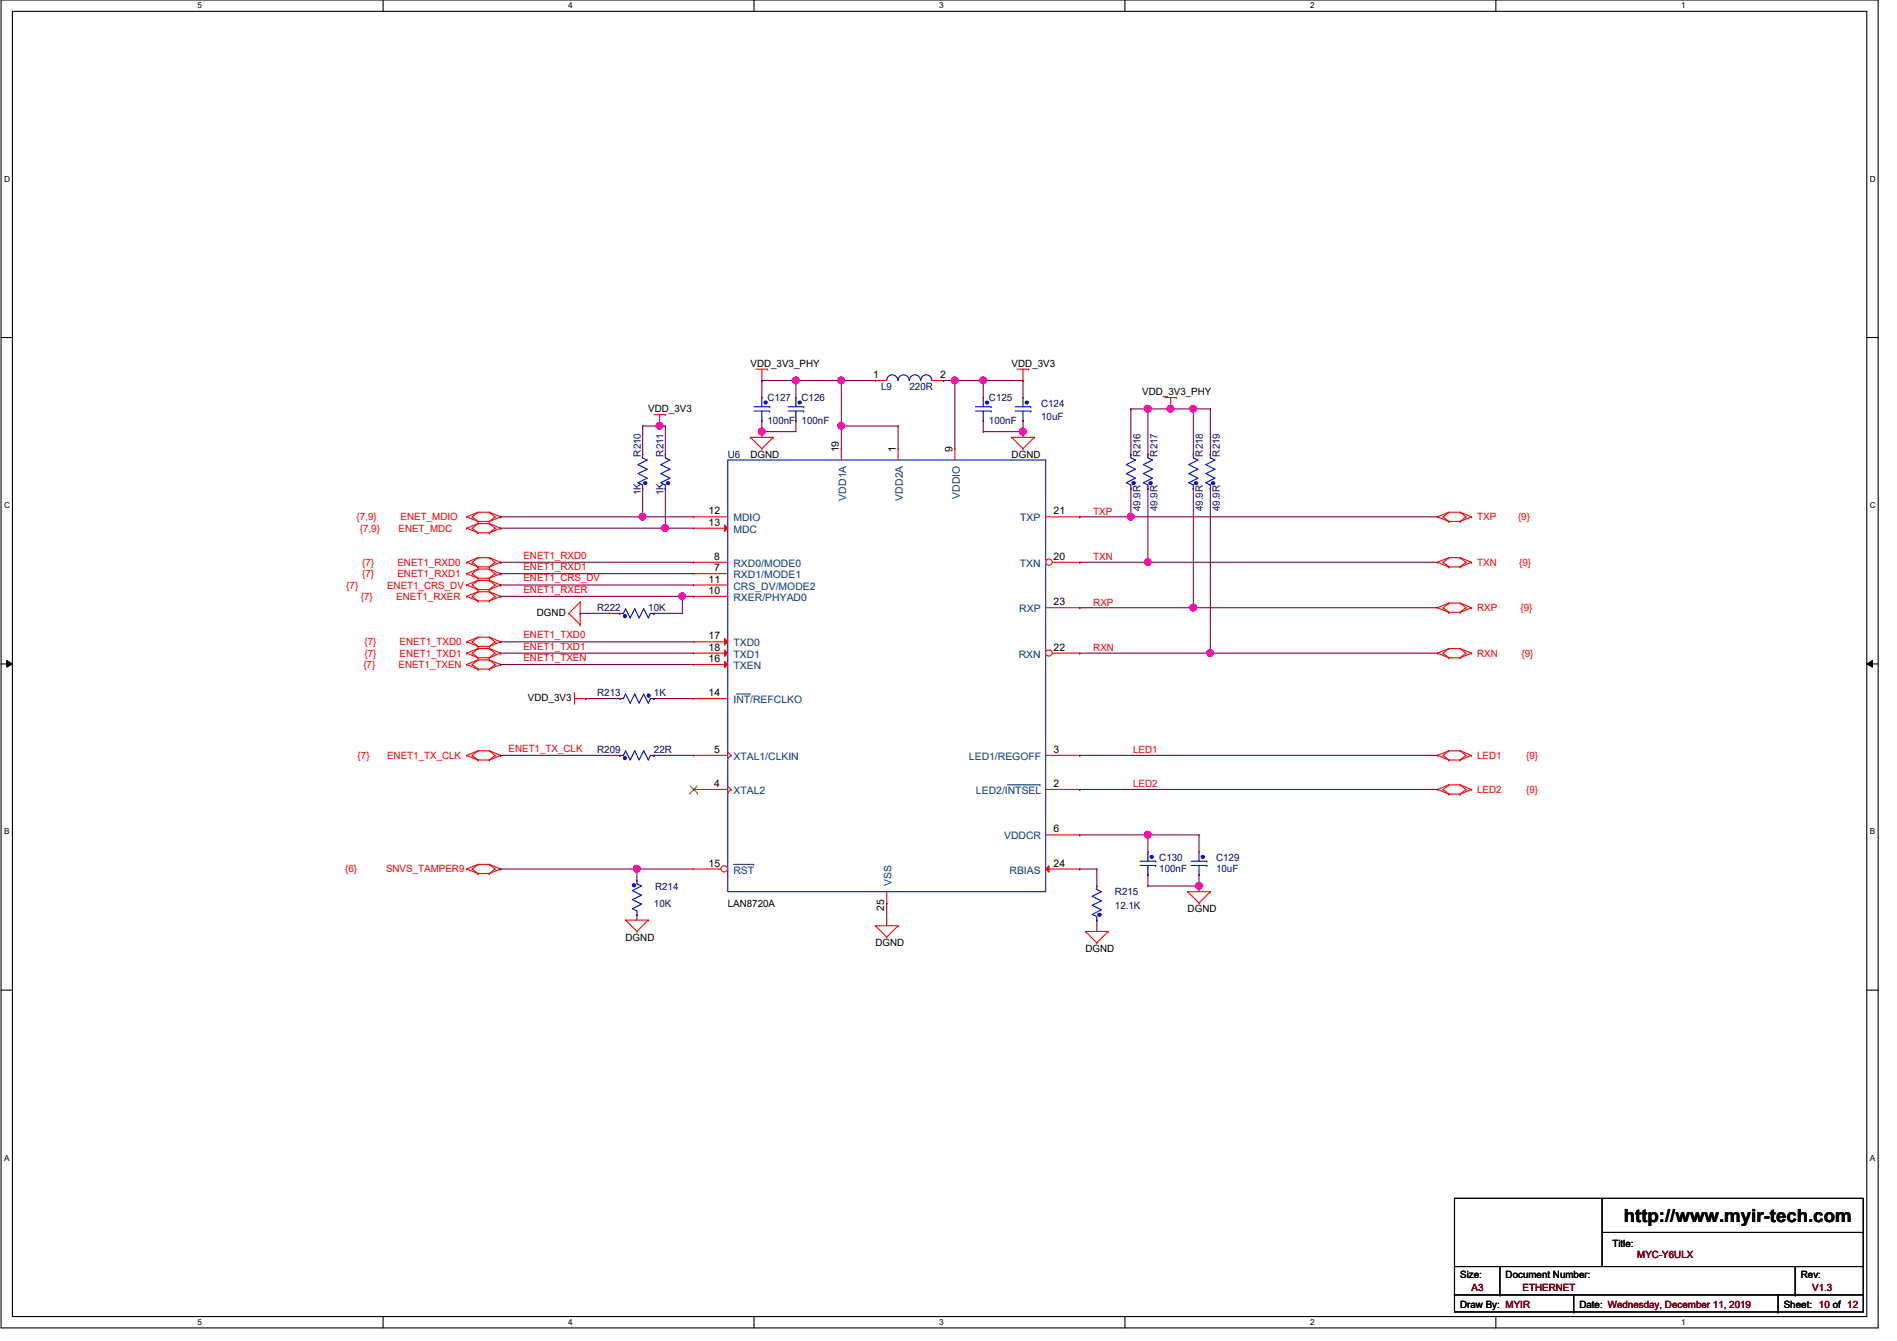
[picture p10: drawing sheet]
<svg xmlns="http://www.w3.org/2000/svg" width="297mm" height="210mm" viewBox="0 0 297 210" stroke-linecap="round" stroke-linejoin="round" font-family="sans-serif">
<path d="M.2 0h293.9v207.9h-293.9zM1.9 1.8h290.4v204.3h-290.4z" fill="none" stroke="#000" stroke-width=".17"/>
<g fill="#fff">
<path d="M30.9 .2h.7v1.4h-.7z"/>
<path d="M30.9 206.2h.7v1.4h-.7z"/>
</g>
<path d="M60 0v1.8M60 206.1v1.8" fill="none" stroke="#000" stroke-width=".17"/>
<g fill="#fff">
<path d="M89 .2h.7v1.4h-.7z"/>
<path d="M89 206.2h.7v1.4h-.7z"/>
</g>
<path d="M118.1 0v1.8M118.1 206.1v1.8" fill="none" stroke="#000" stroke-width=".17"/>
<g fill="#fff">
<path d="M147.1 .2h.6v1.4h-.6z"/>
<path d="M147.1 206.2h.6v1.4h-.6z"/>
</g>
<path d="M176.1 0v1.8M176.1 206.1v1.8" fill="none" stroke="#000" stroke-width=".17"/>
<g fill="#fff">
<path d="M205.1 .2h.7v1.4h-.7z"/>
<path d="M205.1 206.2h.7v1.4h-.7z"/>
</g>
<path d="M234.2 0v1.8M234.2 206.1v1.8" fill="none" stroke="#000" stroke-width=".17"/>
<g fill="#fff">
<path d="M263.2 .2h.7v1.4h-.7z"/>
<path d="M263.2 206.2h.7v1.4h-.7z"/>
<path d="M.6 27.3h.9v1.4h-.9z"/>
<path d="M292.8 27.3h.9v1.4h-.9z"/>
<path d="M.6 78.4h.9v1.4h-.9z"/>
<path d="M292.8 78.4h.9v1.4h-.9z"/>
</g>
<path d="M.2 52.8h1.7M292.3 52.8h1.8" fill="none" stroke="#000" stroke-width=".17"/>
<g fill="#fff">
<path d="M.6 129.5h.8v1.4h-.8z"/>
<path d="M292.8 129.5h.8v1.4h-.8z"/>
</g>
<path d="M.2 103.9h1.7M292.3 103.9h1.8" fill="none" stroke="#000" stroke-width=".17"/>
<path d="M1.1 103.4l.8 .5-.8 .5zM292.3 103.9l.9-.5v1z" fill="#000"/>
<path d="M1.1 103.4l.8 .5-.8 .5zM292.3 103.9l.9-.5v1z" fill="none" stroke="#000" stroke-width=".16"/>
<g fill="#fff">
<path d="M.6 180.5h.8v1.4h-.8z"/>
<path d="M292.8 180.5h.8v1.4h-.8z"/>
</g>
<g fill="none" stroke="#000" stroke-width=".17">
<path d="M.2 155h1.7M292.3 155h1.8M227.7 187.6h64.1v17.8h-64.1zM227.7 198.2h64.1M234.9 198.2v4.5M250.9 187.6h.1M250.9 187.6v10.6M250.9 192.9h40.9M281.1 198.2v4.5M291.8 198.2h.1M291.8 192.9h.1M227.7 202.7h.1"/>
<path d="M227.7 202.7h64.1M234.9 202.7h.1M246.4 205.4h.1M246.4 202.7v2.7M278.4 205.4h.1M278.4 202.7v2.7M281.1 202.7h.1"/>
</g>
<g fill="none" stroke="#f00" stroke-width=".17">
<path d="M118.4 57.8h1.8M119.3 59.6h.1M119.3 57.8v1.8M120.2 57.8h.1M159.3 57.8h1.8M160.2 59.6h.1M160.2 57.8v1.8M161.1 57.8h.1M102.4 64.9h1.8M103.3 66.7h.1M103.3 64.9v1.8M104.2 64.9h.1"/>
<path d="M117.5 68.5h.1M117.5 68.5h3.6M117.5 68.5l1.8 1.7M119.3 70.2h.1M121.1 68.5h.1M121.1 68.5l-1.8 1.7M158.4 68.5h.1M158.4 68.5h3.6M158.4 68.5l1.8 1.7M160.2 70.2h.1M162 68.5h.1M162 68.5l-1.8 1.7"/>
<path d="M182.4 62.2h1.8M183.3 64h.1M183.3 62.2v1.8M184.2 62.2h.1M73.1 80.9h.1M73.1 82.7h.1M73.1 88h.1M73.1 89.8h.1M73.1 93.3h.1M73.1 91.6h.1M73.1 80.9l1.7 .7M73.1 82.7l1.7 .7"/>
<path d="M73.1 88l1.7 .7M73.1 89.8l1.7 .7M73.1 93.3l1.7 .8M73.1 91.6l1.7 .7M74 80.9h.1M74 82.7h.1M74 88h.1M74 89.8h.1M74 93.3h.1M74 91.6h.1M74 80.9l.8 .7M74 82.7l.8 .7"/>
<path d="M74 88l.8 .7M74 89.8l.8 .7M74 93.3l.8 .8M74 91.6l.8 .7M74.8 81.6h.1M74.8 80.2h.1M74.8 83.4h.1M74.8 82h.1M74.8 99.7h.1M74.8 88.7h.1M74.8 87.3h.1M74.8 90.5h.1"/>
<path d="M74.8 89.1h.1M74.8 94.1h.1M74.8 92.6h.1M74.8 92.3h.1M74.8 90.8h.1M74.8 81.6h1.8M74.8 80.2h1.8M74.8 80.2l-1.7 .7M74.8 80.2l-.8 .7M74.8 83.4h1.8M74.8 82h1.8M74.8 82l-1.7 .7"/>
<path d="M74.8 82l-.8 .7M74.8 99.7h1.8M74.8 99.7l-1.7 .8M74.8 99.7l-.8 .8M74.8 88.7h1.8M74.8 87.3h1.8M74.8 87.3l-1.7 .7M74.8 87.3l-.8 .7M74.8 90.5h1.8M74.8 89.1h1.8M74.8 89.1l-1.7 .7M74.8 89.1l-.8 .7"/>
<path d="M74.8 94.1h1.8M74.8 92.6h1.8M74.8 92.6l-1.7 .7M74.8 92.6l-.8 .7M74.8 92.3h1.8M74.8 90.8h1.8M74.8 90.8l-1.7 .8M74.8 90.8l-.8 .8M76.6 80.2h.1M76.6 81.6h.1M76.6 82h.1M76.6 83.4h.1"/>
<path d="M76.6 99.7h.1M76.6 87.3h.1M76.6 88.7h.1M76.6 89.1h.1M76.6 90.5h.1M76.6 92.6h.1M76.6 94.1h.1M76.6 90.8h.1M76.6 92.3h.1M76.6 80.2l1.8 .7M76.6 80.2l.9 .7M76.6 82l1.8 .7"/>
<path d="M76.6 82l.9 .7M76.6 99.7l1.8 .8M76.6 99.7l.9 .8M76.6 87.3l1.8 .7M76.6 87.3l.9 .7M76.6 89.1l1.8 .7M76.6 89.1l.9 .7M76.6 92.6l1.8 .7M76.6 92.6l.9 .7M76.6 90.8l1.8 .8M76.6 90.8l.9 .8M77.5 80.9h.1"/>
<path d="M77.5 82.7h.1M77.5 88h.1M77.5 89.8h.1M77.5 93.3h.1M77.5 91.6h.1M77.5 80.9l-.9 .7M77.5 82.7l-.9 .7M77.5 88l-.9 .7M77.5 89.8l-.9 .7M77.5 93.3l-.9 .8M77.5 91.6l-.9 .7M78.4 80.9h.1"/>
<path d="M78.4 82.7h.1M78.4 88h.1M78.4 89.8h.1M78.4 93.3h.1M78.4 91.6h.1M78.4 80.9l-1.8 .7M78.4 82.7l-1.8 .7M78.4 88l-1.8 .7M78.4 89.8l-1.8 .7M78.4 93.3l-1.8 .8M78.4 91.6l-1.8 .7M89.1 96h.1"/>
<path d="M89.1 96l1.7 1.8M90.8 97.8h.1M90.8 94.2h.1M90.8 94.2v3.6M90.8 94.2l-1.7 1.8M225.1 80.9h.1M225.1 88h.1M225.1 95.1h.1M225.1 80.9l1.8 .7M225.1 88l1.8 .7M225.1 95.1l1.8 .7M226 80.9h.1"/>
<path d="M226 88h.1M226 95.1h.1M226 80.9l.9 .7M226 88l.9 .7M226 95.1l.9 .7M226.9 80.2h.1M226.9 81.6h.1M226.9 87.3h.1M226.9 88.7h.1M226.9 94.4h.1M226.9 95.8h.1M226.9 81.6h1.7"/>
<path d="M226.9 80.2h1.7M226.9 88.7h1.7M226.9 87.3h1.7M226.9 80.2l-1.8 .7M226.9 80.2l-.9 .7M226.9 87.3l-1.8 .7M226.9 87.3l-.9 .7M226.9 95.8h1.7M226.9 94.4h1.7M226.9 94.4l-1.8 .7M226.9 94.4l-.9 .7M228.6 81.6h.1"/>
<path d="M228.6 80.2h.1M228.6 88.7h.1M228.6 87.3h.1M228.6 95.8h.1M228.6 94.4h.1M228.6 80.2l1.8 .7M228.6 80.2l.9 .7M228.6 87.3l1.8 .7M228.6 87.3l.9 .7M228.6 94.4l1.8 .7M228.6 94.4l.9 .7M229.5 80.9h.1"/>
<path d="M229.5 88h.1M229.5 95.1h.1M229.5 80.9l-.9 .7M229.5 88l-.9 .7M229.5 95.1l-.9 .7M230.4 80.9h.1M230.4 88h.1M230.4 95.1h.1M230.4 80.9l-1.8 .7M230.4 88l-1.8 .7M230.4 95.1l-1.8 .7M73.1 100.5h.1"/>
<path d="M73.1 102.2h.1M73.1 104h.1M73.1 118.2h.1M73.1 100.5l1.7 .7M73.1 102.2l1.7 .8M73.1 104l1.7 .7M73.1 118.2l1.7 .8M74 100.5h.1M74 102.2h.1M74 104h.1M74 118.2h.1M74 100.5l.8 .7"/>
<path d="M74 102.2l.8 .8M74 104l.8 .7M74 118.2l.8 .8M74.8 101.2h.1M74.8 103h.1M74.8 101.5h.1M74.8 104.7h.1M74.8 103.3h.1M74.8 119h.1M74.8 117.5h.1M74.8 101.2h1.8M74.8 103h1.8"/>
<path d="M74.8 101.5h1.8M74.8 101.5l-1.7 .7M74.8 101.5l-.8 .7M74.8 104.7h1.8M74.8 103.3h1.8M74.8 103.3l-1.7 .7M74.8 103.3l-.8 .7M74.8 119h1.8M74.8 117.5h1.8M74.8 117.5l-1.7 .7M74.8 117.5l-.8 .7M76.6 101.2h.1"/>
<path d="M76.6 101.5h.1M76.6 103h.1M76.6 103.3h.1M76.6 104.7h.1M76.6 117.5h.1M76.6 119h.1M76.6 101.5l1.8 .7M76.6 101.5l.9 .7M76.6 103.3l1.8 .7M76.6 103.3l.9 .7M76.6 117.5l1.8 .7M76.6 117.5l.9 .7"/>
<path d="M77.5 100.5h.1M77.5 102.2h.1M77.5 104h.1M77.5 118.2h.1M77.5 100.5l-.9 .7M77.5 102.2l-.9 .8M77.5 104l-.9 .7M77.5 118.2l-.9 .8M78.4 100.5h.1M78.4 102.2h.1M78.4 104h.1M78.4 118.2h.1"/>
<path d="M78.4 100.5l-1.8 .7M78.4 102.2l-1.8 .8M78.4 104l-1.8 .7M78.4 118.2l-1.8 .8M90 108.5h.1M90 109.3h1.7M90 108.5v1.7M91.7 109.3h.1M225.1 102.2h.1M225.1 118.2h.1M225.1 102.2l1.8 .8M225.1 118.2l1.8 .8"/>
<path d="M226 102.2h.1M226 118.2h.1M226 102.2l.9 .8M226 118.2l.9 .8M226.9 101.5h.1M226.9 103h.1M226.9 117.5h.1M226.9 119h.1M226.9 103h1.7M226.9 101.5h1.7M226.9 119h1.7M226.9 117.5h1.7"/>
<path d="M226.9 101.5l-1.8 .7M226.9 101.5l-.9 .7M226.9 117.5l-1.8 .7M226.9 117.5l-.9 .7M228.6 103h.1M228.6 101.5h.1M228.6 119h.1M228.6 117.5h.1M228.6 101.5l1.8 .7M228.6 101.5l.9 .7M228.6 117.5l1.8 .7M228.6 117.5l.9 .7"/>
<path d="M229.5 102.2h.1M229.5 118.2h.1M229.5 102.2l-.9 .8M229.5 118.2l-.9 .8M230.4 102.2h.1M230.4 118.2h.1M230.4 102.2l-1.8 .8M230.4 118.2l-1.8 .8M73.1 136h.1M73.1 136l1.7 .7M74 136h.1M74 136l.8 .7"/>
<path d="M74.8 136.7h.1M74.8 135.3h.1M74.8 136.7h1.8M74.8 135.3h1.8M74.8 135.3l-1.7 .7M74.8 135.3l-.8 .7M76.6 135.3h.1M76.6 136.7h.1M76.6 135.3l1.8 .7M76.6 135.3l.9 .7M77.5 136h.1M77.5 136l-.9 .7"/>
<path d="M78.4 136h.1M78.4 136l-1.8 .7M186 139.6h.1M186 139.6h3.5M186 139.6l1.7 1.8M189.5 139.6h.1M189.5 139.6l-1.8 1.8M225.1 123.6h.1M225.1 123.6l1.8 .7M226 123.6h.1M226 123.6l.9 .7M226.9 122.9h.1"/>
<path d="M226.9 124.3h.1M226.9 124.3h1.7M226.9 122.9h1.7M226.9 122.9l-1.8 .7M226.9 122.9l-.9 .7M228.6 124.3h.1M228.6 122.9h.1M228.6 122.9l1.8 .7M228.6 122.9l.9 .7M229.5 123.6h.1M229.5 123.6l-.9 .7M230.4 123.6h.1"/>
<path d="M230.4 123.6l-1.8 .7M98 144h.1M98 144h3.5M98 144l1.7 1.8M99.7 145.8h.1M101.5 144h.1M101.5 144l-1.8 1.8M137.1 144.9h.1M137.1 144.9h3.5M137.1 144.9l1.7 1.8M138.8 146.7h.1M140.6 144.9h.1"/>
<path d="M140.6 144.9l-1.8 1.8M170 145.8h.1M170 145.8h3.5M170 145.8l1.7 1.8M171.7 147.6h.1M173.5 145.8h.1M173.5 145.8l-1.8 1.8M187.7 141.4h.1"/>
</g>
<path d="M123.4 64.3h2.5M123.4 63.7h2.5M124.6 62.2h.1M124.6 65.8h.1M124.6 62.2v1.5M124.6 64.3v1.5M125.9 64.3h.1M125.9 63.7h.1" fill="none" stroke="#00f" stroke-width=".17"/>
<circle cx="125.2" cy="63" r=".25" fill="#00f"/>
<g fill="none" stroke="#00f" stroke-width=".17">
<path d="M99.7 137.8h.1M99.7 137.8v.5l.8 .4-1.5 .7 1.5 .7-1.5 .7 1.5 .7-1.5 .7 .7 .4v.5M99.7 143.1h.1"/>
<circle cx="125.2" cy="63" r=".25"/>
</g>
<path d="M124.6 62.2h.1M124.6 65.8h.1" fill="none" stroke="#f00" stroke-width=".17"/>
<circle cx="99.3" cy="138.6" r=".25" fill="#00f"/>
<g fill="none" stroke="#00f" stroke-width=".17">
<path d="M178.5 135.5h2.5M178.5 134.8h2.5M179.7 133.3h.1M179.7 136.9h.1M179.7 133.3v1.5M179.7 135.5v1.4M181 135.5h.1M181 134.8h.1"/>
<circle cx="99.3" cy="138.6" r=".25"/>
</g>
<path d="M99.7 137.8h.1M99.7 143.1h.1" fill="none" stroke="#f00" stroke-width=".17"/>
<circle cx="180.3" cy="134.1" r=".25" fill="#00f"/>
<g fill="none" stroke="#00f" stroke-width=".17">
<path d="M97.1 109.3h.1M97.1 109.3h.5l.4-.7 .7 1.5 .7-1.5 .7 1.5 .7-1.5 .7 1.5 .4-.8h.5M102.4 109.3h.1"/>
<circle cx="180.3" cy="134.1" r=".25"/>
</g>
<path d="M179.7 133.3h.1M179.7 136.9h.1" fill="none" stroke="#f00" stroke-width=".17"/>
<path d="M101.4 108.7l.2-.1 .2 .1-.1 .4h-.1h-.2z" fill-rule="evenodd" fill="#00f"/>
<path d="M189.5 71.1h.1M189.5 76.5h.1M189.5 71.1v.6l.7 .3-1.4 .7 1.4 .7-1.4 .7 1.4 .7-1.4 .8 .7 .3v.6M101.4 108.7l.2-.1 .2 .1-.1 .4h-.1h-.2z" fill="none" stroke="#00f" stroke-width=".17"/>
<path d="M97.1 109.3h.1M102.4 109.3h.1" fill="none" stroke="#f00" stroke-width=".17"/>
<circle cx="189.9" cy="75.6" r=".25" fill="#00f"/>
<g fill="none" stroke="#00f" stroke-width=".17">
<path d="M118.1 64.3h2.4M118.1 63.7h2.4M119.3 62.2h.1M119.3 65.8h.1M119.3 62.2v1.5M119.3 64.3v1.5M120.5 64.3h.1M120.5 63.7h.1"/>
<circle cx="189.9" cy="75.6" r=".25"/>
</g>
<path d="M189.5 76.5h.1M189.5 71.1h.1" fill="none" stroke="#f00" stroke-width=".17"/>
<circle cx="119.9" cy="63" r=".25" fill="#00f"/>
<g fill="none" stroke="#00f" stroke-width=".17">
<path d="M97.1 96h.1M97.1 96h.5l.4-.7 .7 1.4 .7-1.4 .7 1.4 .7-1.4 .7 1.4 .4-.7h.5M102.4 96h.1"/>
<circle cx="119.9" cy="63" r=".25"/>
</g>
<path d="M119.3 62.2h.1M119.3 65.8h.1" fill="none" stroke="#f00" stroke-width=".17"/>
<path d="M97.7 96.2h.1l.2 .1v.3l-.2 .1-.1-.1z" fill-rule="evenodd" fill="#00f"/>
<path d="M97.7 96.2h.1l.2 .1v.3l-.2 .1-.1-.1zM186.5 135.5h2.5M186.5 134.8h2.5M187.7 133.3h.1M187.7 136.9h.1M187.7 133.3v1.5M187.7 135.5v1.4M189 135.5h.1M189 134.8h.1" fill="none" stroke="#00f" stroke-width=".17"/>
<path d="M97.1 96h.1M102.4 96h.1" fill="none" stroke="#f00" stroke-width=".17"/>
<circle cx="188.3" cy="134.1" r=".25" fill="#00f"/>
<g fill="none" stroke="#00f" stroke-width=".17">
<path d="M186.9 71.1h.1M186.9 76.5h.1M186.9 71.1v.6l.7 .3-1.5 .7 1.5 .7-1.5 .7 1.5 .7-1.5 .8 .8 .3v.6"/>
<circle cx="188.3" cy="134.1" r=".25"/>
</g>
<path d="M187.7 133.3h.1M187.7 136.9h.1" fill="none" stroke="#f00" stroke-width=".17"/>
<circle cx="187.3" cy="75.6" r=".25" fill="#00f"/>
<g fill="none" stroke="#00f" stroke-width=".17">
<path d="M179.7 71.1h.1M179.7 76.5h.1M179.7 71.1v.6l.8 .3-1.5 .7 1.5 .7-1.5 .7 1.5 .7-1.5 .8 .7 .3v.6"/>
<circle cx="187.3" cy="75.6" r=".25"/>
</g>
<path d="M186.9 76.5h.1M186.9 71.1h.1" fill="none" stroke="#f00" stroke-width=".17"/>
<circle cx="180.2" cy="75.6" r=".25" fill="#00f"/>
<g fill="none" stroke="#00f" stroke-width=".17">
<path d="M159 64.3h2.4M159 63.7h2.4M160.2 62.2h.1M160.2 65.8h.1M160.2 62.2v1.5M160.2 64.3v1.5M161.4 64.3h.1M161.4 63.7h.1"/>
<circle cx="180.2" cy="75.6" r=".25"/>
</g>
<path d="M179.7 76.5h.1M179.7 71.1h.1" fill="none" stroke="#f00" stroke-width=".17"/>
<circle cx="160.8" cy="63" r=".25" fill="#00f"/>
<g fill="none" stroke="#00f" stroke-width=".17">
<path d="M171.7 138.7h.1M171.7 138.7v.5l.8 .4-1.5 .7 1.5 .7-1.5 .7 1.5 .7-1.5 .7 .7 .4v.5M171.7 144h.1"/>
<circle cx="160.8" cy="63" r=".25"/>
</g>
<path d="M160.2 62.2h.1M160.2 65.8h.1" fill="none" stroke="#f00" stroke-width=".17"/>
<circle cx="172.2" cy="143.2" r=".25" fill="#00f"/>
<g fill="none" stroke="#00f" stroke-width=".17">
<path d="M177.1 71.1h.1M177.1 76.5h.1M177.1 71.1v.6l.7 .3-1.4 .7 1.4 .7-1.4 .7 1.4 .7-1.4 .8 .7 .3v.6"/>
<circle cx="172.2" cy="143.2" r=".25"/>
</g>
<path d="M171.7 138.7h.1M171.7 144h.1" fill="none" stroke="#f00" stroke-width=".17"/>
<circle cx="177.5" cy="75.6" r=".25" fill="#00f"/>
<g fill="none" stroke="#00f" stroke-width=".17">
<path d="M138.8 59.6a.87 .87 0 0 1 .9-.9 .87 .87 0 0 1 .9 .9M140.6 59.6a.87 .87 0 0 1 .9-.9 .87 .87 0 0 1 .9 .9M142.4 59.6a.87 .87 0 0 1 .9-.9 .87 .87 0 0 1 .8 .9M144.2 59.6a.87 .87 0 0 1 .9-.9 .87 .87 0 0 1 .8 .9M152.7 64.3h2.5M152.7 63.7h2.5M154 62.2h.1M154 65.8h.1M154 62.2v1.5M154 64.3v1.5M155.2 64.3h.1M155.2 63.7h.1"/>
<circle cx="177.5" cy="75.6" r=".25"/>
</g>
<path d="M137.1 59.6h.1M137.1 59.6h1.7M146 59.6h1.7M147.7 59.6h.1M177.1 76.5h.1M177.1 71.1h.1" fill="none" stroke="#f00" stroke-width=".17"/>
<circle cx="154.6" cy="63" r=".25" fill="#00f"/>
<g fill="none" stroke="#00f" stroke-width=".17">
<path d="M104.2 71.1h.1M104.2 76.5h.1M104.2 71.1v.6l.7 .3-1.4 .7 1.4 .7-1.4 .7 1.4 .7-1.4 .8 .7 .3v.6"/>
<circle cx="154.6" cy="63" r=".25"/>
</g>
<path d="M154 62.2h.1M154 65.8h.1" fill="none" stroke="#f00" stroke-width=".17"/>
<circle cx="104.6" cy="75.6" r=".25" fill="#00f"/>
<g fill="none" stroke="#00f" stroke-width=".17">
<path d="M97.1 118.2h.1M97.1 118.2h.5l.4-.7 .7 1.5 .7-1.5 .7 1.5 .7-1.5 .7 1.5 .4-.8h.5M102.4 118.2h.1"/>
<circle cx="104.6" cy="75.6" r=".25"/>
</g>
<path d="M104.2 76.5h.1M104.2 71.1h.1" fill="none" stroke="#f00" stroke-width=".17"/>
<path d="M97.7 118.5l.1-.1 .2 .1v.3l-.2 .1-.1-.1z" fill-rule="evenodd" fill="#00f"/>
<path d="M114 72h49.7v67.6h-49.7zM97.7 118.5l.1-.1 .2 .1v.3l-.2 .1-.1-.1z" fill="none" stroke="#00f" stroke-width=".17"/>
<path d="M108.6 80.9h.1M108.6 80.9h5.4M97.1 118.2h.1M102.4 118.2h.1" fill="none" stroke="#f00" stroke-width=".17"/>
<path d="M113.4 82.2l.6 .5-.6 .5z" fill="#f00"/>
<path d="M108.6 82.7h.1M108.6 89.8h.1M108.6 88h.1M108.6 82.7h5.4M108.6 89.8h5.4M108.6 88h5.4M113.4 82.2l.6 .5-.6 .5zM163.7 118.2h5.4M169.1 118.2h.1M163.7 123.6h5.4M169.1 123.6h.1" fill="none" stroke="#f00" stroke-width=".17"/>
<path d="M157.7 122.9h5.2M162.9 122.9h.1" fill="none" stroke="#003f7f" stroke-width=".16"/>
<path d="M113.4 103.5l.6 .5-.6 .5z" fill="#f00"/>
<path d="M108.6 104h.1M108.6 104h5.4M113.4 103.5l.6 .5-.6 .5z" fill="none" stroke="#f00" stroke-width=".17"/>
<path d="M113.4 99.9l.6 .6-.6 .5z" fill="#f00"/>
<path d="M113.4 99.9l.6 .6-.6 .5zM108.6 100.5h.1M108.6 100.5h5.4" fill="none" stroke="#f00" stroke-width=".17"/>
<path d="M113.4 101.7l.6 .5-.6 .5z" fill="#f00"/>
<path d="M108.6 91.6h.1M108.6 91.6h5.4M108.6 102.2h.1M108.6 102.2h5.4M113.4 101.7l.6 .5-.6 .5z" fill="none" stroke="#f00" stroke-width=".17"/>
<circle cx="113.4" cy="136" r=".5" fill="#fff"/>
<g fill="none" stroke="#f00" stroke-width=".17">
<path d="M131.7 70.2h.1M131.7 70.2v1.8M140.6 70.2h.1M140.6 70.2v1.8M163.7 95.1h5.4M169.1 95.1h.1M108.6 118.2h.1M108.6 118.2h5.4M114 118.7h.1M114 117.7l.5 .5M114.5 118.2h.1M114.5 118.2l-.5 .5"/>
<path d="M108.6 136h.1M108.6 123.6h.1M108.6 136h4.3M108.6 123.6h5.4M114 124.1h.1M114 123.1l.5 .5M114.5 123.6h.1M114.5 123.6l-.5 .5"/>
<circle cx="113.4" cy="136" r=".5"/>
</g>
<path d="M114.8 135.3h3.2M118 135.3h.1" fill="none" stroke="#003f7f" stroke-width=".16"/>
<path d="M108 124.2h.1M108.1 123l1.1 1.2M109.2 123l-1.2 1.2M109.2 124.2h.1" fill="none" stroke="#7f3f00" stroke-width=".16"/>
<circle cx="164.3" cy="102.2" r=".5" fill="#fff"/>
<g fill="none" stroke="#f00" stroke-width=".17">
<path d="M164.8 102.2h4.3M169.1 102.2h.1"/>
<circle cx="164.3" cy="102.2" r=".5"/>
</g>
<circle cx="164.3" cy="88" r=".5" fill="#fff"/>
<g fill="none" stroke="#f00" stroke-width=".17">
<path d="M163.7 80.9h5.4M164.8 88h4.3M169.1 88h.1M169.1 80.9h.1M108.6 109.3h.1M108.6 109.3h5.4M163.7 130.7h5.4M169.1 130.7h.1"/>
<circle cx="164.3" cy="88" r=".5"/>
</g>
<path d="M115.3 108.6h2.1M117.4 108.6h.1" fill="none" stroke="#003f7f" stroke-width=".16"/>
<path d="M163.7 136l.5-.5v1z" fill="#f00"/>
<path d="M149.5 70.2h.1M149.5 70.2v1.8M108.6 93.3h.1M108.6 93.3h5.4M138.8 139.6v1.8M163.7 136l.5-.5v1zM163.7 136h5.4M169.1 136h.1M138.8 141.4h.1" fill="none" stroke="#f00" stroke-width=".17"/>
<path d="M100.6 71.1h.1M100.6 76.5h.1M100.6 71.1v.6l.7 .3-1.4 .7 1.4 .7-1.4 .7 1.4 .7-1.4 .8 .7 .3v.6" fill="none" stroke="#00f" stroke-width=".17"/>
<circle cx="101" cy="75.6" r=".25" fill="#00f"/>
<circle cx="101" cy="75.6" r=".25" fill="none" stroke="#00f" stroke-width=".17"/>
<path d="M100.6 76.5h.1M100.6 71.1h.1" fill="none" stroke="#f00" stroke-width=".17"/>
<g fill="none" stroke="#7f003f" stroke-width=".17">
<path d="M78.4 88h.1M78.4 89.8h.1M78.4 91.6h.1M78.4 93.3h.1M78.4 88h30.2M78.4 89.8h30.2M78.4 91.6h30.2M78.4 93.3h28.4M78.4 100.5h.1M78.4 102.2h.1M78.4 118.2h.1M78.4 100.5h30.2"/>
<path d="M78.4 102.2h30.2M78.4 118.2h18.7M138.8 141.4h.1M138.8 141.4v3.5"/>
</g>
<circle cx="106.8" cy="93.3" r=".54" fill="#f0f"/>
<circle cx="106.8" cy="93.3" r=".54" fill="none" stroke="#f0f" stroke-width=".17"/>
<path d="M78.4 80.9h.1M78.4 82.7h.1M78.4 80.9h30.2M78.4 82.7h30.2M100.6 80.9h.1M104.2 82.7h.1M78.4 104h.1M78.4 104h30.2M102.4 118.2h.1M102.4 118.2h6.2M78.4 136h.1M78.4 136h21.3" fill="none" stroke="#7f003f" stroke-width=".17"/>
<circle cx="99.7" cy="136" r=".54" fill="#f0f"/>
<circle cx="99.7" cy="136" r=".54" fill="none" stroke="#f0f" stroke-width=".17"/>
<path d="M100.6 76.5h.1M100.6 76.5v4.4" fill="none" stroke="#7f003f" stroke-width=".17"/>
<circle cx="100.6" cy="80.9" r=".54" fill="#f0f"/>
<circle cx="100.6" cy="80.9" r=".54" fill="none" stroke="#f0f" stroke-width=".17"/>
<path d="M100.6 66.7h.1M100.6 66.7v4.4M100.6 66.7h3.6M103.3 66.7h.1" fill="none" stroke="#7f003f" stroke-width=".17"/>
<circle cx="103.3" cy="66.6" r=".54" fill="#f0f"/>
<circle cx="103.3" cy="66.6" r=".54" fill="none" stroke="#f0f" stroke-width=".17"/>
<path d="M104.2 66.7h.1M104.2 76.5h.1M104.2 66.7v4.4M104.2 76.5v6.2" fill="none" stroke="#7f003f" stroke-width=".17"/>
<circle cx="104.2" cy="82.7" r=".54" fill="#f0f"/>
<circle cx="104.2" cy="82.7" r=".54" fill="none" stroke="#f0f" stroke-width=".17"/>
<path d="M147.7 59.6h.1M147.7 59.6h1.8M149.5 59.6h.1M149.5 59.6v10.6M91.7 109.3h.1M91.7 109.3h5.4M102.4 109.3h.1M102.4 109.3h6.2" fill="none" stroke="#7f003f" stroke-width=".17"/>
<circle cx="149.5" cy="59.5" r=".54" fill="#f0f"/>
<circle cx="149.5" cy="59.5" r=".54" fill="none" stroke="#f0f" stroke-width=".17"/>
<path d="M154 59.6h.1M154 59.6v2.6M154 59.6h6.2M160.2 59.6h.1M160.2 59.6v2.6M154 65.8h.1M154 67.6h.1M154 65.8v1.8M160.2 65.8h.1M160.2 65.8v1.8h-6.2" fill="none" stroke="#7f003f" stroke-width=".17"/>
<circle cx="160.2" cy="67.5" r=".54" fill="#f0f"/>
<circle cx="160.2" cy="67.5" r=".54" fill="none" stroke="#f0f" stroke-width=".17"/>
<path d="M131.7 59.6h.1M131.7 59.6v10.6M131.7 66.7h.1M131.7 66.7h8.9M140.6 66.7h.1M140.6 66.7v3.5M160.2 67.6h.1M160.2 67.6v.9" fill="none" stroke="#7f003f" stroke-width=".17"/>
<circle cx="131.7" cy="66.6" r=".54" fill="#f0f"/>
<circle cx="131.7" cy="66.6" r=".54" fill="none" stroke="#f0f" stroke-width=".17"/>
<circle cx="131.7" cy="59.5" r=".54" fill="#f0f"/>
<circle cx="131.7" cy="59.5" r=".54" fill="none" stroke="#f0f" stroke-width=".17"/>
<path d="M119.3 59.6h.1M119.3 59.6h17.8M119.3 59.6v2.6M124.6 59.6h.1M124.6 59.6v2.6M131.7 59.6h.1" fill="none" stroke="#7f003f" stroke-width=".17"/>
<circle cx="124.6" cy="59.5" r=".54" fill="#f0f"/>
<circle cx="124.6" cy="59.5" r=".54" fill="none" stroke="#f0f" stroke-width=".17"/>
<path d="M119.3 67.6h.1M119.3 65.8h.1M119.3 65.8v1.8M124.6 65.8h.1M124.6 65.8v1.8h-5.3" fill="none" stroke="#7f003f" stroke-width=".17"/>
<circle cx="119.3" cy="67.5" r=".54" fill="#f0f"/>
<circle cx="119.3" cy="67.5" r=".54" fill="none" stroke="#f0f" stroke-width=".17"/>
<g fill="none" stroke="#7f003f" stroke-width=".17">
<path d="M119.3 67.6h.1M119.3 67.6v.9M177.1 64h.1M177.1 64v7.1M177.1 64h2.6M183.3 64h.1M183.3 64h3.6M189.5 64h.1M189.5 64v7.1M169.1 80.9h.1M169.1 88h.1M169.1 95.1h.1"/>
<path d="M169.1 80.9h8M169.1 88h10.6M169.1 95.1h17.8M169.1 102.2h.1M169.1 102.2h20.4M169.1 136h.1M169.1 136h2.6M171.7 136h.1M171.7 136v2.7M171.7 144h.1M171.7 144v1.8"/>
</g>
<circle cx="186.8" cy="64" r=".54" fill="#f0f"/>
<circle cx="186.8" cy="64" r=".54" fill="none" stroke="#f0f" stroke-width=".17"/>
<circle cx="183.3" cy="64" r=".54" fill="#f0f"/>
<circle cx="183.3" cy="64" r=".54" fill="none" stroke="#f0f" stroke-width=".17"/>
<path d="M179.7 64h.1M179.7 64v7.1M186.9 64h.1M186.9 64v7.1M186.9 64h2.6" fill="none" stroke="#7f003f" stroke-width=".17"/>
<circle cx="179.7" cy="64" r=".54" fill="#f0f"/>
<circle cx="179.7" cy="64" r=".54" fill="none" stroke="#f0f" stroke-width=".17"/>
<path d="M177.1 76.5h.1M177.1 76.5v4.4M179.7 64h.1M179.7 64h3.6M177.1 80.9h.1M177.1 80.9h48" fill="none" stroke="#7f003f" stroke-width=".17"/>
<circle cx="177" cy="80.9" r=".54" fill="#f0f"/>
<circle cx="177" cy="80.9" r=".54" fill="none" stroke="#f0f" stroke-width=".17"/>
<path d="M179.7 76.5h.1M179.7 76.5v11.5M179.7 88h.1M179.7 88h45.4" fill="none" stroke="#7f003f" stroke-width=".17"/>
<circle cx="179.7" cy="88" r=".54" fill="#f0f"/>
<circle cx="179.7" cy="88" r=".54" fill="none" stroke="#f0f" stroke-width=".17"/>
<path d="M186.9 76.5h.1M186.9 76.5v18.6M186.9 95.1h.1M186.9 95.1h38.2" fill="none" stroke="#7f003f" stroke-width=".17"/>
<circle cx="186.8" cy="95.1" r=".54" fill="#f0f"/>
<circle cx="186.8" cy="95.1" r=".54" fill="none" stroke="#f0f" stroke-width=".17"/>
<path d="M189.5 76.5h.1M189.5 76.5v25.7M189.5 102.2h.1M189.5 102.2h35.6" fill="none" stroke="#7f003f" stroke-width=".17"/>
<circle cx="189.5" cy="102.2" r=".54" fill="#f0f"/>
<circle cx="189.5" cy="102.2" r=".54" fill="none" stroke="#f0f" stroke-width=".17"/>
<path d="M169.1 118.2h.1M169.1 118.2h56M169.1 123.6h.1M169.1 123.6h56M179.7 130.7h.1M179.7 130.7v2.6M187.7 130.7h.1M187.7 130.7v2.6" fill="none" stroke="#7f003f" stroke-width=".17"/>
<circle cx="179.7" cy="130.7" r=".54" fill="#f0f"/>
<circle cx="179.7" cy="130.7" r=".54" fill="none" stroke="#f0f" stroke-width=".17"/>
<path d="M179.7 136.9h.1M179.7 138.7h.1M179.7 136.9v1.8M179.7 138.7h8" fill="none" stroke="#7f003f" stroke-width=".17"/>
<circle cx="187.7" cy="138.7" r=".54" fill="#f0f"/>
<circle cx="187.7" cy="138.7" r=".54" fill="none" stroke="#f0f" stroke-width=".17"/>
<g fill="none" stroke="#7f003f" stroke-width=".17">
<path d="M149.5 59.6h.1M149.5 59.6h4.5M90.8 96h.1M90.8 96h6.3M102.4 96h.1M106.8 93.3h.1M106.8 93.3v2.7h-4.4M106.8 93.3h1.8M169.1 130.7h.1M169.1 130.7h18.6M179.7 130.7h.1M187.7 136.9h.1"/>
<path d="M187.7 138.7h.1M187.7 136.9v2.7"/>
</g>
<circle cx="153.9" cy="59.5" r=".54" fill="#f0f"/>
<circle cx="153.9" cy="59.5" r=".54" fill="none" stroke="#f0f" stroke-width=".17"/>
<path d="M99.7 136h.1M99.7 136v1.8M99.7 136h8.9M99.7 143.1h.1M99.7 143.1v.9" fill="none" stroke="#7f003f" stroke-width=".17"/>
<circle cx="106.8" cy="93.3" r=".54" fill="#f0f"/>
<circle cx="106.8" cy="93.3" r=".54" fill="none" stroke="#f0f" stroke-width=".17"/>
<circle cx="99.7" cy="136" r=".54" fill="#f0f"/>
<circle cx="99.7" cy="136" r=".54" fill="none" stroke="#f0f" stroke-width=".17"/>
<circle cx="100.6" cy="80.9" r=".54" fill="#f0f"/>
<circle cx="100.6" cy="80.9" r=".54" fill="none" stroke="#f0f" stroke-width=".17"/>
<circle cx="103.3" cy="66.6" r=".54" fill="#f0f"/>
<circle cx="103.3" cy="66.6" r=".54" fill="none" stroke="#f0f" stroke-width=".17"/>
<circle cx="104.2" cy="82.7" r=".54" fill="#f0f"/>
<circle cx="104.2" cy="82.7" r=".54" fill="none" stroke="#f0f" stroke-width=".17"/>
<circle cx="149.5" cy="59.5" r=".54" fill="#f0f"/>
<circle cx="149.5" cy="59.5" r=".54" fill="none" stroke="#f0f" stroke-width=".17"/>
<circle cx="160.2" cy="67.5" r=".54" fill="#f0f"/>
<circle cx="160.2" cy="67.5" r=".54" fill="none" stroke="#f0f" stroke-width=".17"/>
<circle cx="131.7" cy="66.6" r=".54" fill="#f0f"/>
<circle cx="131.7" cy="66.6" r=".54" fill="none" stroke="#f0f" stroke-width=".17"/>
<circle cx="131.7" cy="59.5" r=".54" fill="#f0f"/>
<circle cx="131.7" cy="59.5" r=".54" fill="none" stroke="#f0f" stroke-width=".17"/>
<circle cx="124.6" cy="59.5" r=".54" fill="#f0f"/>
<circle cx="124.6" cy="59.5" r=".54" fill="none" stroke="#f0f" stroke-width=".17"/>
<circle cx="119.3" cy="67.5" r=".54" fill="#f0f"/>
<circle cx="119.3" cy="67.5" r=".54" fill="none" stroke="#f0f" stroke-width=".17"/>
<circle cx="186.8" cy="64" r=".54" fill="#f0f"/>
<circle cx="186.8" cy="64" r=".54" fill="none" stroke="#f0f" stroke-width=".17"/>
<circle cx="183.3" cy="64" r=".54" fill="#f0f"/>
<circle cx="183.3" cy="64" r=".54" fill="none" stroke="#f0f" stroke-width=".17"/>
<circle cx="179.7" cy="64" r=".54" fill="#f0f"/>
<circle cx="179.7" cy="64" r=".54" fill="none" stroke="#f0f" stroke-width=".17"/>
<circle cx="177" cy="80.9" r=".54" fill="#f0f"/>
<circle cx="177" cy="80.9" r=".54" fill="none" stroke="#f0f" stroke-width=".17"/>
<circle cx="179.7" cy="88" r=".54" fill="#f0f"/>
<circle cx="179.7" cy="88" r=".54" fill="none" stroke="#f0f" stroke-width=".17"/>
<circle cx="186.8" cy="95.1" r=".54" fill="#f0f"/>
<circle cx="186.8" cy="95.1" r=".54" fill="none" stroke="#f0f" stroke-width=".17"/>
<circle cx="189.5" cy="102.2" r=".54" fill="#f0f"/>
<circle cx="189.5" cy="102.2" r=".54" fill="none" stroke="#f0f" stroke-width=".17"/>
<circle cx="179.7" cy="130.7" r=".54" fill="#f0f"/>
<circle cx="179.7" cy="130.7" r=".54" fill="none" stroke="#f0f" stroke-width=".17"/>
<circle cx="187.7" cy="138.7" r=".54" fill="#f0f"/>
<circle cx="187.7" cy="138.7" r=".54" fill="none" stroke="#f0f" stroke-width=".17"/>
<circle cx="153.9" cy="59.5" r=".54" fill="#f0f"/>
<circle cx="153.9" cy="59.5" r=".54" fill="none" stroke="#f0f" stroke-width=".17"/>
<text font-size="2.8" x="254.3" y="191.3">http://www.myir-tech.com</text>
<g font-size="1.6">
<text x="117.5" y="57.4">VDD_3V3_PHY</text>
<text x="136.7" y="59.2">1</text>
<text x="147.2" y="59.2">2</text>
<text x="158.4" y="57.4">VDD_3V3</text>
<text x="101.5" y="64.6">VDD_3V3</text>
<text x="178.9" y="61.9">VDD_3V3_PHY</text>
<text x="117.5" y="71.7">DGND</text>
<text x="131.4" y="70.8" transform="rotate(-90 131.4 70.8)">19</text>
<text x="140.2" y="70.8" transform="rotate(-90 140.2 70.8)">1</text>
<text x="149.1" y="70.8" transform="rotate(-90 149.1 70.8)">9</text>
<text x="158.4" y="71.7">DGND</text>
<text x="111" y="80.5">12</text>
<text x="111" y="82.3">13</text>
<text x="165" y="80.5">21</text>
<text x="111.8" y="89.4">7</text>
<text x="111.8" y="87.6">8</text>
<text x="165" y="87.6">20</text>
<text x="111" y="91.2">11</text>
<text x="111" y="93">10</text>
<text x="165" y="94.7">23</text>
<text x="84.1" y="96.4">DGND</text>
<text x="111" y="100.1">17</text>
<text x="111" y="101.9">18</text>
<text x="165" y="101.9">22</text>
<text x="111" y="103.6">16</text>
<text x="82.7" y="109.7">VDD_3V3</text>
<text x="111" y="109">14</text>
<text x="111.8" y="117.9">5</text>
<text x="165" y="117.9">3</text>
<text x="111.8" y="123.2">4</text>
<text x="165" y="123.2">2</text>
<text x="165" y="130.3">6</text>
<text x="111" y="135.6">15</text>
<text x="165" y="135.6">24</text>
<text x="114" y="141.9">LAN8720A</text>
<text x="138.5" y="142.6" transform="rotate(-90 138.5 142.6)">25</text>
<text x="186" y="142.8">DGND</text>
<text x="98" y="147.2">DGND</text>
<text x="137.1" y="148.1">DGND</text>
<text x="170" y="149">DGND</text>
<text x="252.5" y="195.2">Title:</text>
<text x="228.6" y="200">Size:</text>
<text x="235.8" y="200">Document Number:</text>
<text x="282" y="200">Rev:</text>
<text x="228.6" y="204.7">Draw By: MYIR</text>
<text x="247.3" y="204.7">Date: Wednesday, December 11, 2019</text>
<text x="279.3" y="204.7">Sheet: 10 of 12</text>
</g>
<g font-size="1.6" fill="#00007f">
<text x="120.2" y="62.8">C127</text>
<text x="125.5" y="62.8">C126</text>
<text x="138" y="61">L9</text>
<text x="142.4" y="61">220R</text>
<text x="154.9" y="62.8">C125</text>
<text x="163" y="63.7">C124</text>
<text x="163" y="65.8">10uF</text>
<text x="100.3" y="71.5" transform="rotate(-90 100.3 71.5)">R210</text>
<text x="103.9" y="71.5" transform="rotate(-90 103.9 71.5)">R211</text>
<text x="114" y="71.7">U6</text>
<text x="120.2" y="66.3">100nF 100nF</text>
<text x="154.9" y="66.3">100nF</text>
<text x="178.6" y="71.5" transform="rotate(-90 178.6 71.5)">R216</text>
<text x="181.2" y="71.5" transform="rotate(-90 181.2 71.5)">R217</text>
<text x="188.3" y="71.5" transform="rotate(-90 188.3 71.5)">R218</text>
<text x="191" y="71.5" transform="rotate(-90 191 71.5)">R219</text>
<text x="100.3" y="77.5" transform="rotate(-90 100.3 77.5)">1K</text>
<text x="103.9" y="77.5" transform="rotate(-90 103.9 77.5)">1K</text>
<text x="178.6" y="80" transform="rotate(-90 178.6 80)">49.9R</text>
<text x="181.2" y="80" transform="rotate(-90 181.2 80)">49.9R</text>
<text x="188.3" y="80" transform="rotate(-90 188.3 80)">49.9R</text>
<text x="191" y="80" transform="rotate(-90 191 80)">49.9R</text>
<text x="93.5" y="95.7">R222</text>
<text x="101.5" y="95.7">10K</text>
<text x="93.5" y="109">R213</text>
<text x="102.4" y="109">1K</text>
<text x="93.5" y="117.9">R209</text>
<text x="102.4" y="117.9">22R</text>
<text x="181.5" y="134.8">C130</text>
<text x="181.5" y="136.6">100nF</text>
<text x="190.4" y="134.8">C129</text>
<text x="190.4" y="136.6">10uF</text>
<text x="102.4" y="141.9">10K</text>
<text x="102.6" y="139.2">R214</text>
<text x="174.6" y="140.1">R215</text>
<text x="174.6" y="142.2">12.1K</text>
</g>
<g font-size="1.6" fill="#f00">
<text x="55.8" y="81.4">{7,9}</text>
<text x="56.3" y="83.2">{7,9}</text>
<text x="62.4" y="83.2">ENET_MDC</text>
<text x="62.7" y="81.4">ENET_MDIO</text>
<text x="171.2" y="80.6">TXP</text>
<text x="231.3" y="81.4">TXP</text>
<text x="237.7" y="81.4">{9}</text>
<text x="56.7" y="88.6">{7}</text>
<text x="62.2" y="88.6">ENET1_RXD0</text>
<text x="82" y="87.5">ENET1_RXD0</text>
<text x="82" y="89.2">ENET1_RXD1</text>
<text x="171.2" y="87.7">TXN</text>
<text x="231.3" y="88.6">TXN</text>
<text x="237.9" y="88.6">{9}</text>
<text x="54.2" y="92.1">{7}</text>
<text x="56.5" y="93.9">{7}</text>
<text x="56.7" y="90.3">{7}</text>
<text x="60.6" y="92.1">ENET1_CRS_DV</text>
<text x="62.1" y="93.9">ENET1_RXER</text>
<text x="62.2" y="90.3">ENET1_RXD1</text>
<text x="82" y="91">ENET1_CRS_DV</text>
<text x="82" y="92.8">ENET1_RXER</text>
<text x="171.2" y="94.8">RXP</text>
<text x="231.3" y="95.7">RXP</text>
<text x="238.1" y="95.7">{9}</text>
<text x="57.1" y="101">{7}</text>
<text x="62.6" y="101">ENET1_TXD0</text>
<text x="82" y="99.9">ENET1_TXD0</text>
<text x="82" y="101.7">ENET1_TXD1</text>
<text x="171.2" y="101.9">RXN</text>
<text x="56.9" y="104.6">{7}</text>
<text x="57.1" y="102.8">{7}</text>
<text x="62.4" y="104.6">ENET1_TXEN</text>
<text x="62.6" y="102.8">ENET1_TXD1</text>
<text x="82" y="103.5">ENET1_TXEN</text>
<text x="231.3" y="102.8">RXN</text>
<text x="238.2" y="102.8">{9}</text>
<text x="56" y="118.8">{7}</text>
<text x="60.6" y="118.8">ENET1_TX_CLK</text>
<text x="79.6" y="117.7">ENET1_TX_CLK</text>
<text x="177.4" y="117.9">LED1</text>
<text x="231.3" y="118.8">LED1</text>
<text x="239" y="118.8">{9}</text>
<text x="177.4" y="123.2">LED2</text>
<text x="231.3" y="124.1">LED2</text>
<text x="239" y="124.1">{9}</text>
<text x="54.1" y="136.6">{6}</text>
<text x="60.4" y="136.6">SNVS_TAMPER9</text>
</g>
<g font-size="1.6" fill="#003f7f">
<text x="114.8" y="81.6">MDIO</text>
<text x="114.8" y="83.4">MDC</text>
<text x="132.5" y="78.4" transform="rotate(-90 132.5 78.4)">VDD1A</text>
<text x="141.4" y="78.4" transform="rotate(-90 141.4 78.4)">VDD2A</text>
<text x="150.3" y="78.1" transform="rotate(-90 150.3 78.1)">VDDIO</text>
<text x="159.8" y="81.6">TXP</text>
<text x="114.8" y="88.7">RXD0/MODE0</text>
<text x="159.7" y="88.7">TXN</text>
<text x="114.8" y="90.5">RXD1/MODE1</text>
<text x="114.8" y="92.3">CRS_DV/MODE2</text>
<text x="114.8" y="94.1">RXER/PHYAD0</text>
<text x="159.6" y="95.8">RXP</text>
<text x="114.8" y="101.2">TXD0</text>
<text x="114.8" y="104.7">TXEN</text>
<text x="114.8" y="103">TXD1</text>
<text x="159.5" y="103">RXN</text>
<text x="114.8" y="110.1">INT/REFCLKO</text>
<text x="114.8" y="119">XTAL1/CLKIN</text>
<text x="151.7" y="119">LED1/REGOFF</text>
<text x="114.8" y="124.3">XTAL2</text>
<text x="152.8" y="124.3">LED2/INTSEL</text>
<text x="157.2" y="131.4">VDDCR</text>
<text x="114.8" y="136.7">RST</text>
<text x="158.1" y="136.7">RBIAS</text>
<text x="139.6" y="138.7" transform="rotate(-90 139.6 138.7)">VSS</text>
</g>
<g font-size="1.6" fill="#7f0000">
<text x="256.4" y="196.8">MYC-Y6ULX</text>
<text x="230.4" y="202">A3</text>
<text x="238.4" y="202">ETHERNET</text>
<text x="283.8" y="202">V1.3</text>
</g>
<g font-size="1.3">
<text x="30.9" y="1.3">5</text>
<text x="89" y="1.3">4</text>
<text x="147.1" y="1.3">3</text>
<text x="205.1" y="1.3">2</text>
<text x="263.2" y="1.3">1</text>
<text x=".6" y="28.4">D</text>
<text x="292.8" y="28.4">D</text>
<text x=".6" y="79.5">C</text>
<text x="292.8" y="79.5">C</text>
<text x=".6" y="130.6">B</text>
<text x="292.8" y="130.6">B</text>
<text x=".6" y="181.7">A</text>
<text x="292.8" y="181.7">A</text>
<text x="30.9" y="207.4">5</text>
<text x="89" y="207.4">4</text>
<text x="147.1" y="207.4">3</text>
<text x="205.1" y="207.4">2</text>
<text x="263.2" y="207.4">1</text>
</g>
</svg>
